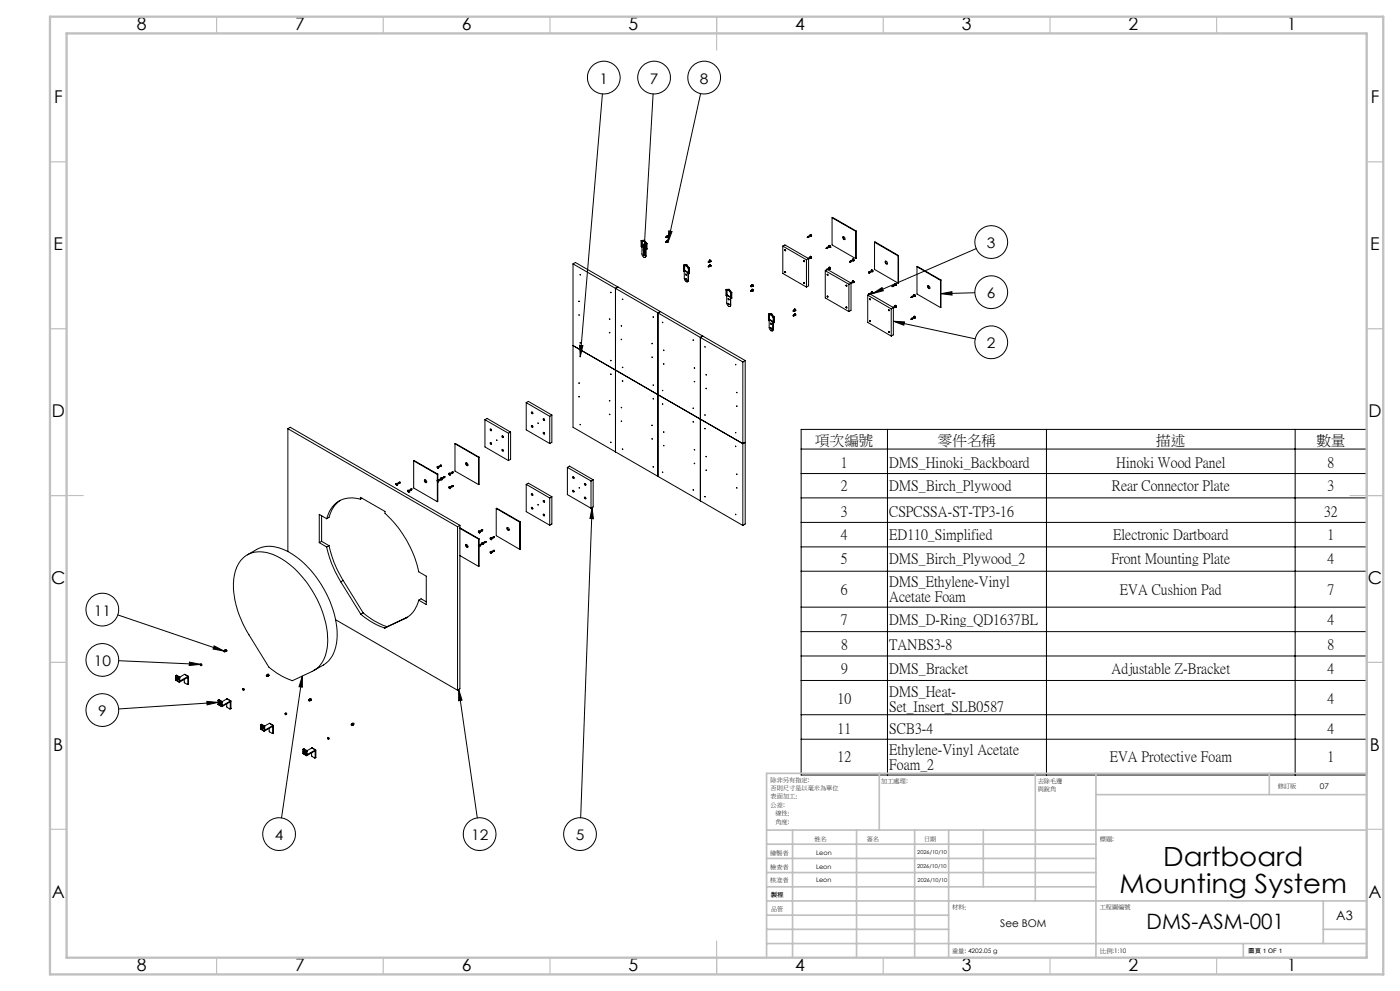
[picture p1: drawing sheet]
<svg xmlns="http://www.w3.org/2000/svg" width="420mm" height="297mm" viewBox="0 0 420 297" stroke-linecap="round" stroke-linejoin="round" font-family="sans-serif">
<g fill="none" stroke="#000" stroke-width=".3">
<path d="M180.7 28.1l-6.6 78.7M195.9 28.1l-2.8 48.4M210.2 28l-9.8 44.5M171.9 79.1v49l12.7 7.3M171.9 79.1l50.9 29.4M171.9 79.1l.7-.4 51 29.4M192.4 72.1l.2 4.1 .4 .8a.37 .37 0 0 0 .5 .1 .37 .37 0 0 0 .2-.3M192.5 73.7l.1 .1M192.5 72.4h.1M192.5 72.1h-.1M192.5 72.4v1.3M192.5 72.1h.1"/>
<path d="M192.5 72.4l.7-.1 .5 .7 .1 1.4M192.6 73.8l1.1 .7M192.6 72.4h-.1M192.7 73.6v.1M192.7 73.6l-.2 .1M192.7 72.4v1.2M192.7 73.7l-.1 .1M192.7 73.7l1.1 .6M192.8 73.2h1.1l-.8 3.3zM193 76.2l.3 .4zM193.1 74.8l.2 .4M193.1 76.2l.2 .3"/>
<path d="M193.1 72.1h.1M193.1 72.1h-.7M193.2 72.1l.7 .9M193.3 72h.1M193.3 72l-.2 .1M193.3 72l-.8 .1M193.3 72l-.1 .1M193.3 72l.7 .9M193.7 74.7v2.1M193.8 74.4l-.1 .1M193.8 74.7h.1M193.8 74.7h-.1"/>
<path d="M193.8 76.7l-.3 .4M193.8 74.7v2M193.8 76.7l-.1 .1M193.9 73v.1M193.9 73.1v1.6M194 72.9l.1 .1M194 72.9l-.1 .1M194.1 74.6l-.2 .2M194.1 74.6h.1M194.1 73l-.2 .1M194.1 74.6l-.2 .1M194.1 73v1.6"/>
<path d="M199.8 71l.4-.3 .2 .2-.4 .3M199.8 71.1l.2 .1M199.8 72.4l.4-.3 .2 .2-.4 .3M199.8 72.5l.2 .1M199.8 71l.2 .2h-.3zM199.8 72.4l.2 .2h-.3zM200 71.2h-.1M200 72.6h-.1M200.1 70.8l.1-.2 .2 .2v.3h-.2M200.1 72.2l.1-.2 .2 .1 .1 .3-.3 .1M200.2 70.6l.3 .1v.3M200.2 72l.3 .1v.4"/>
<path d="M200.2 70.6l.3 .2-.1 .3M200.2 72l.3 .5M200.2 70.6h.1M200.2 72h.1M200.5 72.5h-.1M200.6 69.2l1 .2-1.2 3.1zM205.1 79.5l.2 4 .4 .8a.39 .39 0 0 0 .5 .2 .39 .39 0 0 0 .2-.4M205.2 79.8l.7-.1 .6 .7v1.4M205.2 79.8v1.2M205.2 79.8l.2-.1v1.2M205.2 79.4h.1M205.2 79.4l-.1 .1"/>
<path d="M205.8 79.4l.1 .1M205.8 79.4l-.7 .1M205.9 79.5l.7 .9M206 79.3l.1 .1M206 79.3l-.2 .1M206 79.3l-.7 .1M206.1 79.4l-.2 .1M206.1 79.4l.7 .9M212.5 79.8l.2 .1M212.5 78.4l.2 .1M212.5 79.8l-.1 .1h.3M212.5 78.3l.2 .2-.3 .1z"/>
<path d="M212.5 78.3l.6-.1-.4 .4M212.7 79.9h-.1M212.7 78.5h-.1M212.8 79.5l.2-.1 .2 .3M212.8 78.2l.1-.2 .2 .1 .1 .3h-.2M212.9 79.4h.1M212.9 79.4l.4 .1-.1 .3M212.9 78l.4 .1-.1 .3M212.9 79.4l.3 .1v.3M212.9 78l.3 .4M212.9 78h.1M213.1 79.7l-.1-.2-.5 .2"/>
<path d="M213.1 79.7l-.4 .3M213.2 79.7l-.2 .1M213.2 79.8l-.1 .1M213.2 78.4l-.1 .1M234.8 73.8v8.1l7.1 4.1M234.8 73.8l.7-.4 7.1 4.1M234.8 73.8l7.1 4.1M235.4 74.9l.3 .2M235.5 74.9h-.1M241.1 78.2l.2 .1M241.2 78.1l-.1 .1M241.9 77.9v8.1"/>
<path d="M242.3 70.9l.1 .3M242.3 70.9l-.2 .3h.3M242.3 70.9v.1M242.3 70.9l.2 .3M242.4 71.2h.1M242.6 77.5l-.7 .4M242.6 77.5v8.2l-.7 .3M243 70.5l.2-.2 .3 .3M243 77l.2-.2 .3 .3M243 70.5h.1M243 77h.1M243.1 70.5l.1 .3"/>
<path d="M243.1 77l.1 .3M243.1 70.5l-.8 .4M243.1 77l-.7 .4M243.1 70.3l.4 .3M243.1 76.8l.4 .3M243.2 70.8h.1M243.2 77.3h.1M243.2 70.8l-.7 .4M243.2 77.3l-.6 .4M243.5 70.6l-.3 .2M243.5 70.6l-.1 .2M243.5 77.1l-.1 .3-.2-.1"/>
<path d="M243.5 77.1l-.1 .3M247.9 74.2l.2 .3M247.9 74.2l-.1 .3h.3M248 74.2l.1 .2M248 74.2h.1M248.1 74.4v.1M248.7 73.8h.1M248.7 73.8l.1-.2 .3 .2v.3l-.3-.1M248.7 73.8l.1 .2M248.7 73.8l-.7 .4M248.8 73.6l.3 .1v.4M248.8 73.6h-.1"/>
<path d="M248.8 74h.1M248.8 74l-.7 .4M249.1 74.1h.1M249.6 65.3v8.1l7.1 4.1M249.6 65.3l.2-.1 7.1 4M249.6 65.3l7.1 4M252.9 71l.5 .3a.35 .35 0 0 1-.1 .6 .35 .35 0 0 1-.4-.5zM253 70.9v.4l.5 .5M255 78.3l.2 .2M255 78.3l-.1 .3 .3-.1M255.1 78.3h-.1M255.1 78.3l.1 .2"/>
<path d="M255.2 78.5h.1M255.8 77.8l.3-.1 .1 .5-.3-.1M255.8 77.9l.1 .2M255.8 77.8v.1M255.8 77.6h.1M255.8 77.6l.4 .2v.4M255.9 78.1l-.1-.2-.7 .4M255.9 78.1l-.7 .4M256.1 78.2h.1M256.7 69.3v8.2M256.9 69.2l-.2 .1M256.9 69.2l-.2 8.3"/>
<path d="M262.4 72.6l.1-.1 7.1 4.1M262.4 72.6l7 4.1M262.4 72.6v8.1l7 4.1M265.6 78.3l.4 .1 .2 .3a.31 .31 0 0 1-.2 .5 .31 .31 0 0 1-.4-.3zM265.7 78.2l.1 .6 .4 .3M269.4 76.7v8.1M269.6 76.6l-.2 .1M269.6 76.6l-.2 8.2M275.1 79.9l7.1 4.1M275.1 79.9v8.2l7.1 4.1M275.1 79.9l7.2 4M292.9 74.5l-31.1 13.5"/>
<path d="M173.6 94.3l.1 .2zM182.8 95.5l.2 .2zM185.3 86l-.7 .4v49M186.7 89.6l.1 .2zM198.1 93.4l-.7 .4v49M205.2 81l.1 .2M205.3 81.2l1.1 .6M205.4 80.9l.1 .2M205.4 80.9l-.2 .1M205.5 81.1l-.2 .1M205.5 81.1l1 .6M205.8 82.1l.2 .4"/>
<path d="M205.8 83.5l.2 .4M206.4 82.1v2M206.5 81.8h-.1M206.5 82h.2M206.5 82l-.1 .1M206.5 84.1l-.2 .4M206.5 82v2.1M206.5 84.1h-.1M206.6 80.4l.1 .1M206.7 80.5v1.5M206.8 80.3v.1M206.8 80.3l-.2 .1"/>
<path d="M206.8 81.9v.1M206.8 82l-.2 .1M206.8 80.4l-.1 .1M206.8 81.9l-.1 .1M206.8 80.4v1.5M217.8 86.9l.3 4.2 .4 .6a.36 .36 0 0 0 .4 .2 .36 .36 0 0 0 .2-.5M217.9 88.4l.1 .1M217.9 87.1l.7-.1 .6 .8v1.3M217.9 87.1v1.3M218 86.7h.1M218 86.7l-.2 .2M218 88.5l1.1 .6"/>
<path d="M218.1 87l-.2 .1M218.1 88.3l.1 .1M218.1 88.3l-.2 .1M218.1 87v1.3M218.2 88.4l-.2 .1M218.2 88.4l1 .6M218.5 89.5l.2 .3M218.5 90.9l.2 .4M218.5 86.8h.1M218.5 86.8l-.7 .1M218.6 86.8l.8 .9M218.7 86.7h.1"/>
<path d="M218.7 86.7l-.2 .1M218.7 86.7h-.7M218.8 86.7l-.2 .1M218.8 86.7l.7 .9M219.1 89.4v2M219.2 89.1h-.1M219.2 89.4h.2M219.2 89.4h-.1M219.2 91.4l-.2 .4M219.2 89.4v2M219.2 91.4h-.1M219.4 87.7v.1"/>
<path d="M219.4 87.8v1.6M219.5 87.6v.1M219.5 87.6l-.1 .1M219.5 89.3l-.1 .1M219.5 87.7l-.1 .1M219.5 87.7v1.6M225.2 87.2h.3M225.2 85.8h.3l-.2 .1M225.3 87.1l.1 .1M225.3 87.1l-.1 .2 .2-.1M225.3 87.1l.5-.2-.4 .4M225.3 85.7l.1 .2h-.2z"/>
<path d="M225.5 87.2l-.2 .1M225.5 86.9l.1-.2 .2 .1 .1 .4h-.2M225.5 85.5l.3-.1 .1 .4h-.2M225.7 86.7l.3 .2v.3M225.7 85.3l.3 .3M225.7 86.7l.2 .1v.4M225.7 85.3l.3 .4M225.7 86.7h-.1M225.7 85.3h-.1M225.8 85.7h.1M225.8 85.7l-.4 .2M225.8 85.6l-.1-.2-.4 .3"/>
<path d="M226 85.6v.2M226 85.7l-.1 .1M230.6 94.2l.2 4.1 .4 .8a.37 .37 0 0 0 .4 .1 .37 .37 0 0 0 .3-.4M230.7 95.7l.1 .1M230.7 94.4h.1M230.7 94.4v1.3M230.7 94.4l.6-.1 .7 .8v1.3M230.7 94.1h.1M230.7 94.1l-.2 .1M230.8 95.8l1.1 .7M230.8 94.4h-.1M230.8 95.6l.1 .2"/>
<path d="M230.8 95.6l-.1 .1M230.8 94.4v1.2M230.9 95.8h-.1M230.9 95.8l1.1 .6M231.2 96.8l.3 .4M231.2 98.2l.3 .4M231.3 94.1l.1 .1M231.3 94.1l-.7 .1M231.4 94.2l.7 .9M231.4 94l.1 .1M231.4 94l-.1 .1M231.4 94l-.7 .1"/>
<path d="M231.5 94.1l-.1 .1M231.5 94.1l.7 .9M231.9 96.8v2M232 96.4l-.1 .1M232 96.7h.1M232 96.7l-.1 .1M232 98.7l-.3 .5M232 96.7v2M232 98.7l-.1 .1M232.1 95.1v.1M232.1 95.2v1.5M232.2 95l.1 .1"/>
<path d="M232.2 95l-.1 .1M232.3 96.6l-.2 .2M232.3 95.1l-.2 .1M232.3 96.6l-.2 .1M232.3 95.1v1.5M235.4 81.5l.3 .1M235.5 81.4l-.1 .1M238 94.5h.2l-.1 .1M238 93.1h.2l-.1 .1M238 94.4l.2 .2h-.3zM238 94.4l.4-.2 .2 .2-.4 .3M238 93l.2 .2h-.3z"/>
<path d="M238 93l.5-.1-.3 .4M238.3 94.3v-.2l.3 .2 .1 .2h-.3M238.3 92.8v-.1l.3 .1v.4l-.2-.1M238.4 94l.3 .2v.3M238.4 92.6l.3 .1v.4M238.4 94l.3 .5M238.4 92.6l.3 .5M238.4 94l-.1 .1M238.4 92.6l-.1 .1M238.7 94.5h-.1M238.7 93.1l-.1 .1M241.1 84.7l.2 .2"/>
<path d="M241.2 84.7h-.1M247.6 81.1l7.1 4.1M247.6 81.1v8.2l7.1 4.1M247.6 81.1l.6-.4 7.1 4.1M247.9 80.7l.2 .1M247.9 80.7l-.1 .3M248 80.7l.1 .1M248 80.7h.1M248.2 82.3l.2 .1M248.2 88.8l.2 .1M248.2 88.7l.2 .3zM248.3 82.2l-.1 .1"/>
<path d="M248.3 88.8h-.1M248.7 80.3l.1-.2 .3 .2v.3h-.3M248.7 80.3h.1M248.7 80.3l.1 .3M248.7 80.3l-.7 .4M248.8 80.1l.3 .2v.3M248.8 80.1h-.1M248.8 80.6l-.4 .3M249.1 80.6h.1M253.8 85.5l.3 .2M253.8 92.1l.3 .1M254 85.5h-.2"/>
<path d="M254 92l-.2 .1M254.7 85.2v8.2M255.3 84.8l-.6 .4M255.3 84.8v8.2l-.6 .4M255.8 84.4h.1M255.8 84.4l.1-.2 .2 .1 .1 .4h-.3M255.8 84.4l.2 .1M255.8 84.2l.4 .1v.4M255.9 84.6l-.6 .4M256 84.5l-.2-.1-.7 .3M256 84.5l-.1 .1M256.1 84.7h.1"/>
<path d="M260.3 88.5v8.1l7.1 4.1M260.3 88.5l.6-.4 7.1 4.1M260.3 88.5l7.1 4.1M260.7 81.6l.1 .2M260.7 88.1l.1 .1M260.7 81.6l-.2 .2h.3M260.7 88.1l-.2 .2M260.7 81.5v.1M260.7 88v.1M260.7 81.5l.2 .3M260.8 81.8h.1M260.9 96.1l.2 .3z"/>
<path d="M260.9 89.6l.2 .2zM261 89.6l.1 .2M261 96.1l.1 .2M261.4 81.1v-.2l.4 .2v.3h-.2M261.4 87.7v-.2l.4 .1v.3h-.2M261.4 81.1l.2 .3M261.4 87.7l.2 .2M261.4 87.7l-.7 .3M261.5 80.9l.4 .3-.1 .3M261.5 87.5h.3v.4M261.6 81.4l-.2-.3-.7 .4M261.6 81.4l-.7 .4"/>
<path d="M261.6 87.9l-.5 .3M261.8 88l2.8-1.8 .4 .9zM261.8 87.9v.1M266.6 92.9l.2 .1M266.6 99.4l.2 .2M266.7 92.8l-.1 .1M266.7 99.3l-.1 .1M267.4 92.6v8.1M267.8 85.7l.1 .2M267.8 85.7l-.2 .2h.3M267.8 85.6l.1 .3M267.8 85.6v.1"/>
<path d="M267.9 85.9h.1M268 96.3l24.6 5.3M268 96.3l3.4 .2-.3 1zM268 92.2v8.2l-.6 .3M268 92.2l-.6 .4M268.5 85.2h.1M268.5 91.7l.1-.2 .3 .2v.3h-.2M268.5 85.2l.1-.2 .3 .2v.3h-.2M268.5 91.7l.2 .3M268.5 91.7l.1 .3M268.5 85.2l.2 .2-.8 .5M268.5 85.2l.1 .3"/>
<path d="M268.5 91.7l-.6 .4M268.5 91.7v.1M268.5 85.2l-.7 .4M268.5 91.5l.4 .2v.4M268.5 85l.4 .2v.3M268.6 92h.1M268.6 85.5h.1M268.7 92l-.7 .4M268.9 85.5h.1M273.4 88.9l.1 .2M273.4 95.5l.1 .2M273.4 88.9l-.1 .3 .2-.1"/>
<path d="M273.4 95.5l-.1 .2h.2M273.4 88.9h.1M273.4 95.4v.1M273.4 88.9l.2 .2M273.4 95.4l.2 .3M273.5 89.1h.1M273.5 95.7h.1M274.1 94.9h.4v.4zM274.2 88.3l.3 .1v.4zM274.2 88.3l.3 .1v.4M274.2 94.8l.3 .1v.4M274.3 88.7v.1"/>
<path d="M274.3 95.3h.1M274.3 88.7l-.1-.3-.8 .5M274.3 95.2l-.1-.2-.8 .4M274.3 88.7l-.7 .4M274.3 95.2l-.7 .5M274.5 95.3h.1M278.4 85.6l.5 .5a.28 .28 0 0 1-.1 .4 .28 .28 0 0 1-.4-.2zM278.4 85.6l.1 .5 .4 .3M282.2 84v8.2M282.3 88l3.3-.6v1zM282.3 83.9l-.1 .1M282.3 83.9l-.1 8.3"/>
<path d="M292.5 87.7l-10.2 .3M171.9 103.6l50.9 29.4 .8-.4M173.6 118.8l.1 .2zM173.6 114.7l.1 .2zM173.8 103.5l1.1 .1-.8 3.2zM174 102.7l.1 .1zM174 106.7l.1 .2zM183.2 112.1l.1 .2zM207.9 101.8l.2 .2zM208.3 110.2l.1 .2zM208.3 114.3l.1 .2zM210.8 100.7l-.7 .4v49"/>
<path d="M211.5 103.9l.1 .2zM211.8 116.3l.1 .2zM220.7 109.2v.2zM221 117.6l.1 .2zM222.8 108.5v49M223.6 108.1v49l-.8 .4M223.6 108.1l-.8 .4M86.4 128.5l50.9 29.4M86.4 128.5l.7-.4 50.9 29.3M86.4 128.5v36.8M124.1 138.1v8.2l7.1 4.1M124.1 138.1l7.1 4.1"/>
<path d="M124.1 138.1l7.2 4M131.2 139.8l.4 .4M131.3 140h-.1M131.4 139.9l-.1 .3M131.4 140h-.1M131.4 139.8l.2 .2M131.5 139.9l.1 .1M132.1 139.4l.2 .3M132.1 139.4l-.6 .5M132.2 139.4h-.1M132.2 139.4l.1 .3M132.2 139.4h.3l-.2 .3"/>
<path d="M132.3 139.7l-.7 .3M132.3 139.7h.1M136.5 133v8.2l7.1 4M136.5 133l7.1 4.1M136.5 133l7.2 4M139.7 138.8l.2-.1 .4 .3a.31 .31 0 0 1 .1 .4 .31 .31 0 0 1-.4 .1zM139.9 138.7l-.1 .3 .5 .5M143.6 137.1v8.1M143.7 137l-.1 8.2M143.7 137l-.1 .1M145.5 125.8v8.1l7 4.1M145.5 125.8l7 4.1"/>
<path d="M145.5 125.8l.6-.4 7.1 4.1M147.3 128.6l-.1 .2 .3 .1M147.3 132.7l-.1 .2 .3 .1M150.6 134.7l.3 .1 .1 .4-.4-.2zM150.8 130.7l.2 .2M150.8 134.8l.2 .2M152.5 129.9v8.1M153.2 129.5v8.2l-.7 .3M153.2 129.5l-.7 .4M157.9 120.7v8.1l7 4.1M157.9 120.7l7 4.1M157.9 120.7l.6-.4 7.1 4.1"/>
<path d="M159.7 123.5l.1 .3M159.7 127.6l.1 .3M163.2 125.6v.2h.2M163.2 129.6v.3h.2M164.9 124.8v8.1M165.6 124.4v8.2l-.7 .3M165.6 124.4l-.7 .4M182.8 124.1l.2 .2zM184.6 135.4l38.2 22.1M186.3 126.1l.2 .2zM186.3 122.1l.2 .1zM186.7 134.5l.1 .2z"/>
<path d="M207.9 122.3l.1 .1zM220.7 133.7l.1 .2zM221 121.6l.1 .2zM240.3 128.7h169.7v103.6h-169.7zM240.3 134.6h169.7M266.2 128.7v103.6M313.9 128.7v103.6M388.5 128.7v103.6M96.5 154.5v7.7M98 155.5l-2.2-1.3v8.4M102.1 150a8.6 8.6 0 0 0-3.4 5l-.7 .5M108.1 149.6a7.6 7.6 0 0 0-10.1 5.9"/>
<path d="M108.1 149.6v-.6l7.4 4.3v.5a33.4 33.4 0 0 1 10.1 17.6l2.3 1.3v8.5l-2.3-1.3M108.6 149.3l-.5 .3M118.8 144.9l.4 .4M118.9 144.9l.2 .2v.3l-.4-.3zM118.9 145.1l.1 .1M118.9 145.1h.1M118.9 145l.1 .3zM119 145.1h.1M119 145.2h.1M119 145.3h-.1M119 144.9l.1 .1M119.1 145l.1 .2"/>
<path d="M119.1 145.4h.1M119.2 145.3l-.1 .1M119.2 145.2h.1M119.7 144.5h.1M119.7 144.5l.2 .3M119.7 144.5l-.6 .5M119.8 144.5l.1 .3M119.8 144.5h.3l-.2 .3M119.9 144.8l-.7 .4M119.9 144.8h.1M122.3 147l.4 .3M122.4 147.1l.2 .2z"/>
<path d="M122.4 147.1v.1M122.5 147v.4zM122.5 147.2h.1M122.5 147.3v.1M122.6 147h.1M122.6 147.2h-.1M122.6 147l.1 .3M122.7 147.5h.1M122.7 147.3v.2M123.3 146.6l.1 .3M123.3 146.6l-.7 .4M123.3 146.6h.1"/>
<path d="M123.3 146.6l.2 .2M123.3 146.6l.3-.1-.1 .3M123.4 146.9l-.7 .3-.1-.2M123.5 146.8l-.1 .1M127.3 143.9h.4a.43 .43 0 0 1 .4 .5 .43 .43 0 0 1-.6 .3 .43 .43 0 0 1-.2-.6zM127.5 143.8v.3l.5 .5M131.2 143.9l.4 .5-.4-.2zM131.2 142.2v1.7l.4 .3M131.2 140h.1M131.2 144.2v6.2M131.2 140h.2M131.3 144.1h.1"/>
<path d="M131.3 144l.1 .3zM131.3 140h.1M131.3 144.4l-.1 6M131.3 142.1l-.1 .1M131.3 142.1v1.8M131.4 144.2h.1M131.4 140v.1M131.4 144.2l-.1 .1M131.4 140.2h-.1M131.4 140.1h.1M131.4 143.9l.2 .2M131.6 144.1v.1"/>
<path d="M131.6 144.2l-.1 .2M131.6 140.2l-.1 .1M132.1 143.5h.1M132.1 143.5l-.7 .4 .2 .2M132.2 143.5h.1M132.3 143.3l.3 .3M132.3 143.8l-.7 .4M132.3 143.5l.2 .1M132.3 143.7v.1M132.3 143.8h.1M132.3 143.5h.1M132.4 143.4v.3z"/>
<path d="M132.4 143.5h-.1M132.4 143.6v.1M132.5 143.5l-.1 .1M132.5 143.3l.1 .3M132.6 143.6l-.1 .2M133.2 142.9h.1M133.2 142.9l.1 .3M133.2 142.9l-.7 .4M133.2 142.9l.2 .2M133.2 142.9h.3l-.1 .2M133.3 143.2l-.7 .3-.1-.2M133.4 143.1l-.1 .1"/>
<path d="M134.7 145.9h.1a.3 .3 0 0 1 .4 .3 .3 .3 0 0 1-.5 .3 .3 .3 0 0 1 0-.6zM134.7 145.9l.4 .2-.1 .3M134.7 141.8l.4 .4M134.7 146.2h.1M134.7 142.1h.2M134.8 142l-.1 .1M134.8 142l.1 .3zM134.8 146l.1 .4zM134.8 146.2h.1M134.9 146.1l-.2 .1M134.9 142.2h-.1M134.9 146.2h.1"/>
<path d="M134.9 146.3h-.1M134.9 142.1l.1 .1M134.9 142l-.2 .1M134.9 142.2h.1M134.9 145.9l.2 .3M134.9 141.8l.1 .1M134.9 142.1v.1M135 141.9l.1 .2M135 142.2h.1M135.1 142.2l-.1 .2M135.1 142.1v.1M135.6 145.6h.1"/>
<path d="M135.6 145.6l-.6 .4 .1 .2M135.6 145.6l.2 .2M135.6 141.5l.2 .2M135.6 141.5l-.6 .4M135.7 141.5h-.1M135.7 145.6l.2 .2M135.7 141.5l.2 .2M135.7 145.6h.3l-.1 .2M135.7 141.5h.3l-.1 .2M135.8 145.8l-.7 .4M135.8 141.7l-.7 .4M135.9 145.8h-.1"/>
<path d="M135.9 141.7h-.1M137.3 157.9v49M138 157.4v49l-.7 .5M138 157.4l-.7 .5M138 158.4l5.6 3.2M138 158.2l5.7 3.3M143.5 159.2l.3 .1v.4zM143.5 159.2l.4 .1v.4M143.6 159.4l.1 .1M143.6 159.4h.1M143.7 159.3v.3M143.7 159.6h.1"/>
<path d="M143.7 159.3h.1M143.7 159.4l.1 .1M143.7 159.4v.1M143.8 159.2l.1 .3M143.8 159.5h.1M143.9 159.5h.1M144.5 158.8l.2 .3M144.5 158.8l.1 .3M144.5 158.8l-.7 .4M144.5 158.8h.4l-.2 .3M144.6 159.1l-.7 .4M144.7 159.1h-.1"/>
<path d="M148.9 152.4v8.1l7 4.1M148.9 152.4l7 4.1M148.9 152.4l7.2 4M152.1 158.1l.5 .3a.35 .35 0 0 1 0 .6 .35 .35 0 0 1-.5-.4zM152.2 158.1l.1 .4 .4 .4M155.9 156.5v8.1M156.1 156.4l-.2 8.2M156.1 156.4l-.2 .1M157.9 145.2v8.1l7 4.1M157.9 145.2l7 4.1M157.9 145.2l.6-.4 7.1 4.1M159.4 148h.3l.1 .4h-.3z"/>
<path d="M159.7 148l.1 .3M159.7 152.1l.1 .3M163.2 150.1v.2h.2M163.2 154.2v.2h.2M164.9 149.3v8.1M165.6 148.9l-.7 .4M165.6 148.9v8.2l-.7 .3M170.2 140.1v8.1l7.1 4.1M170.2 140.1l.7-.4 7 4.1M170.2 140.1l7.1 4M172 142.9l.2 .3M172 147l.2 .3"/>
<path d="M175.4 149l.2 .1v.4l-.2-.2zM175.6 145l.2 .2M175.6 149l-.1 .3h.3M177.3 144.1v8.2M177.6 152.1l-3.4 93M177.6 152.1l.4 3.4-1-.1zM177.9 143.8v8.1l-.6 .4M177.9 143.8l-.6 .3M211.5 148.8l.1 .2zM220.7 154.1v.2zM221 146.2l.1 .1zM240.3 141.9h169.7"/>
<path d="M240.3 149.2h169.7M240.3 156.6h169.7M73.1 167.1a8.9 8.9 0 0 1 10.2-.3 30.9 30.9 0 0 1 15 25.6 9.5 9.5 0 0 1-4.6 8.8l-6 2.8-.6-.2a22.1 22.1 0 0 1-6.5-3.9l-5.9-9.7a26.6 26.6 0 0 1-4.4-18 9.3 9.3 0 0 1 2.8-5.1zM74.2 166.3l2.8-1.6a9.3 9.3 0 0 1 9.1 .5 30.9 30.9 0 0 1 15 26.2 9.5 9.5 0 0 1-4.1 7.9l-2.8 1.6M95.8 162.6l2.2 1.3M96.5 162.2l-.7 .4M96.5 162.2l2.2 1.3M98 163.9l1.4 4.9 2.8 5.6M98.7 163.5l1.5 4.9 2.7 5.6M98.7 163.5l-.7 .4M102.2 174.4l6 9.7M102.9 174l-.7 .4"/>
<path d="M102.9 174l6 9.7M125.6 179.9a8 8 0 0 1-4.2 5.5M125.6 179.9l.7-.4 1.6 .9M138 166.5l5.6 3.3M139.8 163.2l.5 .3a.32 .32 0 0 1 .1 .3 .32 .32 0 0 1-.3 .3l-.4-.5zM139.9 163.2v.5l.4 .3M143.5 163.3l.3 .1v.4zM143.6 163.3l.3 .1v.4M143.6 163.3h-.1M143.6 161.6v1.7M143.6 163.5l.1 .1M143.6 163.7v6.1"/>
<path d="M143.6 163.5h.1M143.7 163.7h.1M143.7 163.5h.1M143.7 163.8l-.1 6M143.7 161.5l-.1 .1M143.7 161.5v1.8M143.7 163.4v.3M143.8 163.3l.1 .3M143.8 163.5v.1M143.8 163.5l-.1 .1M144.5 162.9h.1M144.5 162.9l-.7 .4 .1 .3 .7-.4"/>
<path d="M144.6 162.9h.1M144.6 162.7l.3 .1v.4M144.7 163.1l-.1 .1M144.7 163.1h.1M144.7 162.9l.1 .2M144.7 162.9l.1 .1M144.7 162.9h.1M144.8 162.9h-.1M144.8 162.9v.1M144.9 162.7l.1 .3M145.6 162.3l.1 .3M145.6 162.3l-.7 .4"/>
<path d="M145.6 162.3h.1M145.6 162.3l.1 .2M145.6 162.3h.3l-.2 .2M145.7 162.6l-.7 .3-.1-.2M145.7 162.5v.1M147.1 161.3l.4 .4-.4-.1zM147.1 165.3h.1M147.1 165.3l.4 .4M147.1 161.2l.3 .1v.4M147.1 161.2v.1M147.1 161.5h.1M147.1 165.5l.2 .1"/>
<path d="M147.1 165.5h.2M147.2 161.4l-.1 .1M147.2 161.3l.1 .4zM147.2 165.4l.1 .3zM147.2 165.7h.1M147.2 161.5h.1M147.3 165.6h.1M147.3 161.5h.1M147.3 161.4l-.1 .1M147.3 161.6h-.1M147.4 161.3l.1 .2M147.4 165.4l.1 .3"/>
<path d="M147.5 165.7l-.1 .1M148 165h.1M148 160.9h.1M148 160.9l-.7 .4 .2 .3M148 165l.2 .2M148 160.9l.2 .2M148 165l-.6 .4M148.1 165l.1 .2M148.1 160.9l.1 .2M148.1 165l.3-.1-.2 .3M148.1 160.9l.3-.1-.2 .3M148.2 165.2l-.7 .4-.1-.2"/>
<path d="M148.2 161.1l-.7 .4M148.2 165.2h.1M148.2 161.1h.1M240.3 163.9h169.7M240.3 171.2h169.7M35.3 184.3l31.9 10.8M35.6 198l24.5 1.1M56.8 198.4l3.3 .7-3.3 .4zM60.1 199.1h.4l-.2 .4M64.2 193.6l3 1.5-3.3-.6zM67.2 195.2h.2l-.1 .1M67.2 195.1l.4-.1-.2 .3"/>
<path d="M67.2 195.2h.1M67.3 195.3h.1M67.4 195l.1-.2 .2 .2v.3h-.2M67.4 194.8h.5v.3l-.2 .2M67.7 194.7l.2 .3M67.9 195h.1M100.7 185.7l36.6 21.2M108.2 184.1l3.9 2.7 3.3 1.4M108.9 183.7l3.3 2.3 3.9 1.8M108.9 183.7l-.7 .4M116.1 187.8l-.7 .4M121.4 185.4l-6 2.8"/>
<path d="M122.1 185l-.7 .4M122.1 185l-6 2.8M122.3 185h-.2M240.3 182h169.7M240.3 189.3h169.7M240.3 196.6h169.7M52.7 203.7l1.1 .7M52.7 203.7l1 .7M52.8 202.5l-.1 1.2M52.8 202.5l.8 .4M52.9 203.1l.4 .3v.3l-.4-.2zM52.9 203l.5 .2a.28 .28 0 0 1 .2 .3 .28 .28 0 0 1-.4 .2l.1-.4z"/>
<path d="M53 202.4l-.3 .1M53 202.4l-.2 .1M53 202.4l.8 .4M53.6 202.9l.1 .3M53.7 203.2v1.2M53.8 202.8l.1 .3M53.8 202.8l-.2 .1M53.9 204h.2M53.9 203.1l-.2 .1M53.9 203.1v.9M55.3 203.6v1l.9 .5 .1-.1M55.4 202.1l1.1 .6"/>
<path d="M55.4 202.1l1 .6M55.4 202.1l-1.5 .8M56.2 203.1l.1 .1M56.2 203.1l-2.5 1.3M56.3 203.2v1.8M56.4 202.7l.2 2.2M56.4 202.7l-2.3 1.3M56.6 204.9l-.3 .2M56.6 204.9l-.3 .1M62.1 210.2l3.3 .3-3.3 .7zM65.4 210.5l-29.8 2M65.4 211.1l1.1 .7"/>
<path d="M65.4 211.1l1.1 .6M65.5 209.9l-.1 1.2M65.5 209.9l.8 .4M65.6 210.5l.3 .1v.5l-.3-.2zM65.7 210.3l.4 .2v.6h-.1v-.5zM65.8 209.7l-.4 .1M65.8 209.7l-.3 .2M65.8 209.7l.7 .5M66.3 210.3l.2 .2M66.5 210.5v1.2M66.5 210.2l.2 .2M66.5 210.2l-.2 .1"/>
<path d="M66.7 211.3l.1 .1M66.7 210.4l-.2 .1M66.7 210.4v.9M68 211l.1 1 .8 .5 .2-.1M68.1 209.4l1.2 .6M68.1 209.4l1 .7M68.1 209.4l-1.5 .9M68.9 210.4l.2 .1M68.9 210.4l-2.4 1.3M69.1 210.5v1.9M69.1 210.1l.2 2.2M69.1 210.1l-2.3 1.3"/>
<path d="M69.3 212.3l-.3 .2M69.3 212.3l-.2 .1M72.8 206.4l.3-.1 .2 .2-.2 .4M78.1 218.4l1.1 .7M78.1 218.4l1.1 .6M78.3 217.2l-.2 1.2M78.3 217.9h.3a.29 .29 0 0 1 .2 .3 .29 .29 0 0 1-.2 .2zM78.3 217.2l.8 .5M78.5 217.6l.3 .2a.34 .34 0 0 1 .2 .3 .34 .34 0 0 1-.3 .3l.1-.2-.2-.4h-.2zM78.5 217.1l-.3 .1M78.5 217.1l-.2 .1M78.5 217.1l.8 .4"/>
<path d="M79.1 217.7l.1 .2M79.2 217.9v1.1M79.3 217.5l.1 .3M79.3 217.5l-.2 .2M79.4 218.7l.2 .1M79.4 217.8l-.2 .1M79.4 217.8v.9M79.9 202.5l.1 .2M79.9 202.5h.1M79.9 202.4l.5-.1-.3 .4M80 202.7h.1M80.1 202.3l.1-.2 .2 .2 .1 .3h-.2"/>
<path d="M80.2 202.2l.3-.1 .2 .4-.3 .1M80.5 202.1h.1M80.5 202.1l.2 .3M80.8 218.3v1l1 .4M80.8 216.8l1.2 .6M80.8 216.8l1.1 .6M80.8 216.8l-1.5 .8M81.7 217.8l.1 .1M81.7 217.8l-2.5 1.2M81.8 217.9v1.8M81.9 217.4l.1 2.2M81.9 217.4l-2.3 1.4"/>
<path d="M82 219.6l-.2 .2M82 219.6l-.2 .1M85.5 213.8l.4-.1 .1 .3-.2 .2M90.7 202.6l-6.2 42.5M90.7 202.6v3.3l-1-.1zM92.6 209.8l.3 .1-.2 .1M92.6 209.8v.1M92.7 209.8l.4-.1-.3 .3M92.8 209.7l.1-.2 .2 .2 .1 .3-.2-.1M92.9 209.5l.3-.1 .2 .2-.3 .4M93.2 209.4l.2 .4M105.4 217.2h.1"/>
<path d="M105.4 217.2h.2l-.1 .2M105.4 217.1l.3-.1 .1 .1-.2 .3M105.4 217.3l.1 .1M105.6 217l.1-.2 .2 .3v.2h-.2M105.6 216.8l.4 .1 .1 .3-.2 .1M105.9 216.8h.1M105.9 216.8l.2 .3M137.6 206.7l5.6 38.4M137.6 206.7l1 3.1-1 .2zM240.3 203.9h169.7M240.3 214.2h169.7M90.8 225.8l1.2 .7"/>
<path d="M90.8 225.8l1.1 .6M91 224.5l-.2 1.3M91 224.5l.8 .5M91 225.2h.3l.1 .5-.3-.1zM91.1 225l.5 .2a.28 .28 0 0 1 .1 .4 .28 .28 0 0 1-.3 .2l.1-.4-.4-.2zM91.2 224.4l-.3 .1M91.2 224.4l-.2 .1M91.2 224.4l.8 .5M91.8 225l.1 .2M91.9 225.2v1.2M92 224.9l.1 .2M92 224.9l-.2 .1"/>
<path d="M92.1 226l.2 .1M92.1 225.1l-.2 .1M92.1 225.1v.9M93.5 225.7v1l.9 .5 .1-.1M93.6 224.2l1.1 .6M93.6 224.2l1 .6M93.6 224.2l-1.5 .8M94.4 225.1l.1 .1M94.4 225.1l-2.4 1.4-.1-.1M94.5 225.2v1.9M94.6 224.8l.2 2.2M94.6 224.8l-2.3 1.3"/>
<path d="M94.8 227l-.3 .2M94.8 227l-.3 .1M98.3 221.2l.4-.1v.3l-.2 .1M240.3 221.5h169.7"/>
<circle cx="181.1" cy="23.2" r="4.9"/>
<circle cx="196.2" cy="23.2" r="4.9"/>
<circle cx="211.3" cy="23.2" r="4.9"/>
<circle cx="193.1" cy="75" r=".2"/>
<circle cx="235.6" cy="75" r=".15"/>
<circle cx="241.2" cy="78.3" r=".15"/>
<circle cx="297.4" cy="72.5" r="4.9"/>
<circle cx="173.7" cy="90.3" r=".09"/>
<circle cx="174.1" cy="82.3" r=".08"/>
<circle cx="182.9" cy="99.7" r=".08"/>
<circle cx="183.2" cy="87.6" r=".08"/>
<circle cx="186.4" cy="97.6" r=".08"/>
<circle cx="196" cy="95" r=".09"/>
<circle cx="198.8" cy="96.6" r=".08"/>
<circle cx="205.8" cy="83.8" r=".21"/>
<circle cx="205.9" cy="82.4" r=".2"/>
<circle cx="218.6" cy="89.7" r=".19"/>
<circle cx="218.6" cy="91.1" r=".19"/>
<circle cx="231.3" cy="98.5" r=".19"/>
<circle cx="231.3" cy="97.1" r=".19"/>
<circle cx="235.6" cy="81.6" r=".15"/>
<circle cx="241.2" cy="84.8" r=".14"/>
<circle cx="248.3" cy="82.4" r=".16"/>
<circle cx="253.9" cy="92.2" r=".15"/>
<circle cx="253.9" cy="85.6" r=".15"/>
<circle cx="266.7" cy="93" r=".15"/>
<circle cx="266.7" cy="99.5" r=".16"/>
<circle cx="297.4" cy="87.6" r="4.9"/>
<circle cx="183.2" cy="108.1" r=".08"/>
<circle cx="186.4" cy="101.7" r=".07"/>
<circle cx="186.8" cy="114.2" r=".07"/>
<circle cx="186.8" cy="110.1" r=".08"/>
<circle cx="195.6" cy="102.9" r=".08"/>
<circle cx="195.6" cy="107" r=".08"/>
<circle cx="196" cy="115.4" r=".08"/>
<circle cx="196" cy="119.5" r=".08"/>
<circle cx="198.8" cy="117.1" r=".07"/>
<circle cx="199.1" cy="105" r=".08"/>
<circle cx="199.1" cy="109.1" r=".09"/>
<circle cx="211.9" cy="112.4" r=".08"/>
<circle cx="297.4" cy="102.6" r="4.9"/>
<circle cx="147.3" cy="128.8" r=".27"/>
<circle cx="147.3" cy="132.9" r=".27"/>
<circle cx="149" cy="131.9" r=".07"/>
<circle cx="150.8" cy="130.8" r=".27"/>
<circle cx="159.6" cy="127.8" r=".28"/>
<circle cx="159.6" cy="123.7" r=".28"/>
<circle cx="161.4" cy="126.8" r=".08"/>
<circle cx="163.2" cy="129.8" r=".27"/>
<circle cx="163.2" cy="125.7" r=".27"/>
<circle cx="174.1" cy="127.2" r=".08"/>
<circle cx="182.9" cy="120.1" r=".08"/>
<circle cx="183.2" cy="132.5" r=".08"/>
<circle cx="195.6" cy="127.4" r=".09"/>
<circle cx="195.6" cy="131.5" r=".09"/>
<circle cx="196" cy="139.9" r=".09"/>
<circle cx="198.8" cy="121.1" r=".08"/>
<circle cx="199.1" cy="133.6" r=".08"/>
<circle cx="199.1" cy="129.5" r=".08"/>
<circle cx="208" cy="126.4" r=".07"/>
<circle cx="208.3" cy="134.8" r=".08"/>
<circle cx="208.3" cy="138.9" r=".07"/>
<circle cx="211.5" cy="124.4" r=".07"/>
<circle cx="211.5" cy="128.5" r=".08"/>
<circle cx="211.9" cy="136.8" r=".07"/>
<circle cx="220.7" cy="129.7" r=".08"/>
<circle cx="122.5" cy="147.1" r=".25"/>
<circle cx="131.4" cy="140" r=".25"/>
<circle cx="132.4" cy="143.5" r=".25"/>
<circle cx="134.9" cy="142.1" r=".25"/>
<circle cx="159.6" cy="152.3" r=".26"/>
<circle cx="161.4" cy="151.3" r=".09"/>
<circle cx="163.2" cy="154.3" r=".27"/>
<circle cx="163.2" cy="150.2" r=".25"/>
<circle cx="172" cy="143.1" r=".28"/>
<circle cx="172" cy="147.2" r=".28"/>
<circle cx="173.8" cy="146.2" r=".08"/>
<circle cx="175.6" cy="145.1" r=".28"/>
<circle cx="198.8" cy="141.6" r=".08"/>
<circle cx="208" cy="146.9" r=".08"/>
<circle cx="211.9" cy="140.9" r=".08"/>
<circle cx="221" cy="142.2" r=".08"/>
<circle cx="144.8" cy="162.9" r=".25"/>
<circle cx="147.3" cy="165.5" r=".25"/>
<circle cx="30.7" cy="182.7" r="4.9"/>
<circle cx="30.7" cy="197.8" r="4.9"/>
<circle cx="60.2" cy="199.3" r=".2"/>
<circle cx="67.3" cy="195.2" r=".1"/>
<circle cx="30.7" cy="212.8" r="4.9"/>
<circle cx="73" cy="206.7" r=".19"/>
<circle cx="80" cy="202.6" r=".11"/>
<circle cx="85.7" cy="214" r=".19"/>
<circle cx="92.7" cy="209.9" r=".11"/>
<circle cx="105.5" cy="217.3" r=".1"/>
<circle cx="98.4" cy="221.3" r=".19"/>
<circle cx="83.7" cy="250" r="4.9"/>
<circle cx="143.9" cy="250" r="4.9"/>
<circle cx="174" cy="250" r="4.9"/>
</g>
<g fill="none" stroke="#c0c0c0" stroke-width=".35">
<path d="M65 5v5M115 5v5M165 5v5M215 5v10M265 5v5M315 5v5M365 5v5M15 48.5h5M410 48.5h5M15 98.5h5M410 98.5h5M15 148.5h10"/>
<path d="M405 148.5h10M15 198.5h5M410 198.5h5M15 248.5h5M410 248.5h5M65 287v5M115 287v5M165 287v5M215 282v10M265 287v5M315 287v5M365 287v5"/>
</g>
<g fill="none" stroke="#c0c0c0" stroke-width=".5">
<path d="M263.8 231.8v17M310.6 231.8v38.2M328.8 231.8v55.2M328.8 238.2h81.2M380.8 231.8v6.4M410 231.8h-180v55.2M230 248.8h180M230 257.3h98.8M230 253h98.8M237.8 248.8v38.2M257 248.8v38.2M274.4 248.8v38.2"/>
<path d="M284.6 248.8v38.2M295 248.8v17M230 265.8h98.8M230 261.5h98.8M230 278.5h54.6M230 274.3h54.6M230 270h180M397 278.5h13M397 270v12.8M230 282.8h180M373 282.8v4.2"/>
</g>
<path d="M15 5h400v287h-400zM20 10h390v277h-390z" fill="none" stroke="#c0c0c0" stroke-width=".7"/>
<path d="M173.8 103.5l1.1 .1-.8 3.2zM192.8 73.2h1.1l-.8 3.3zM200.6 69.2l1 .2-1.2 3.1zM261.8 88l2.8-1.8 .4 .9zM282.3 88l3.3-.6v1zM268 96.3l3.4 .2-.3 1zM177.6 152.1l.4 3.4-1-.1zM137.6 206.7l1 3.1-1 .2zM90.7 202.6v3.3l-1-.1zM62.1 210.2l3.3 .3-3.3 .7zM56.8 198.4l3.3 .7-3.3 .4zM64.2 193.6l3 1.5-3.3-.6z" fill="#000"/>
<g font-size="7.9">
<text x="349" y="259.5">Dartboard</text>
<text x="335.9" y="267.6">Mounting System</text>
</g>
<text font-size="6.3" x="344" y="278.5">DMS-ASM-001</text>
<g font-size="5.3">
<text x="41" y="9">8</text>
<text x="88.5" y="9">7</text>
<text x="138.5" y="9">6</text>
<text x="188.5" y="9">5</text>
<text x="238.5" y="9">4</text>
<text x="288.5" y="9">3</text>
<text x="338.5" y="9">2</text>
<text x="386" y="9">1</text>
<text x="16.2" y="30.8">F</text>
<text x="411.2" y="30.8">F</text>
<text x="16.1" y="75">E</text>
<text x="411.1" y="75">E</text>
<text x="15.5" y="125">D</text>
<text x="410.5" y="125">D</text>
<text x="15.4" y="175">C</text>
<text x="410.4" y="175">C</text>
<text x="16" y="225">B</text>
<text x="411" y="225">B</text>
<text x="15.5" y="269.3">A</text>
<text x="410.5" y="269.3">A</text>
<text x="41" y="291">8</text>
<text x="88.5" y="291">7</text>
<text x="138.5" y="291">6</text>
<text x="188.5" y="291">5</text>
<text x="238.5" y="291">4</text>
<text x="288.5" y="291">3</text>
<text x="338.5" y="291">2</text>
<text x="386" y="291">1</text>
</g>
<g font-size="4.4">
<text x="179.9" y="25">1</text>
<text x="195" y="25">7</text>
<text x="210" y="25">8</text>
<text x="296.1" y="74.3">3</text>
<text x="296.1" y="89.4">6</text>
<text x="296.1" y="104.4">2</text>
<text x="244.6" y="133.3">項次編號</text>
<text x="281.4" y="133.3">零件名稱</text>
<text x="346.9" y="133.3">描述</text>
<text x="394.9" y="133.3">數量</text>
<text x="252.3" y="139.9">1</text>
<text x="266.8" y="139.9">DMS_Hinoki_Backboard</text>
<text x="334.9" y="139.9">Hinoki Wood Panel</text>
<text x="398.3" y="139.9">8</text>
<text x="252.3" y="146.9">2</text>
<text x="266.8" y="146.9">DMS_Birch_Plywood</text>
<text x="333.6" y="146.9">Rear Connector Plate</text>
<text x="398.3" y="146.9">3</text>
<text x="252.3" y="154.6">3</text>
<text x="266.8" y="154.6">CSPCSSA-ST-TP3-16</text>
<text x="397.2" y="154.6">32</text>
<text x="252.3" y="161.5">4</text>
<text x="266.8" y="161.5">ED110_Simplified</text>
<text x="333.9" y="161.5">Electronic Dartboard</text>
<text x="398.3" y="161.5">1</text>
<text x="252.3" y="168.8">5</text>
<text x="266.8" y="168.8">DMS_Birch_Plywood_2</text>
<text x="333.5" y="168.8">Front Mounting Plate</text>
<text x="398.3" y="168.8">4</text>
<text x="252.3" y="177.9">6</text>
<text x="266.8" y="175.7">DMS_Ethylene-Vinyl</text>
<text x="336" y="177.9">EVA Cushion Pad</text>
<text x="398.3" y="177.9">7</text>
<text x="28.1" y="184.5">11</text>
<text x="266.8" y="180.1">Acetate Foam</text>
<text x="252.3" y="186.9">7</text>
<text x="266.8" y="186.9">DMS_D-Ring_QD1637BL</text>
<text x="398.3" y="186.9">4</text>
<text x="252.3" y="194.6">8</text>
<text x="266.8" y="194.6">TANBS3-8</text>
<text x="398.3" y="194.6">8</text>
<text x="28.1" y="199.6">10</text>
<text x="252.3" y="201.6">9</text>
<text x="266.8" y="201.6">DMS_Bracket</text>
<text x="333.5" y="201.6">Adjustable Z-Bracket</text>
<text x="398.3" y="201.6">4</text>
<text x="266.8" y="208.6">DMS_Heat-</text>
<text x="29.4" y="214.6">9</text>
<text x="251.3" y="210.8">10</text>
<text x="266.8" y="212.9">Set_Insert_SLB0587</text>
<text x="398.3" y="210.8">4</text>
<text x="251.3" y="219.5">11</text>
<text x="266.8" y="219.5">SCB3-4</text>
<text x="398.3" y="219.5">4</text>
<text x="266.8" y="226">Ethylene-Vinyl Acetate</text>
<text x="251.3" y="228.2">12</text>
<text x="266.8" y="230.4">Foam_2</text>
<text x="332.9" y="228.2">EVA Protective Foam</text>
<text x="398.3" y="228.2">1</text>
<text x="82.5" y="251.8">4</text>
<text x="141.3" y="251.8">12</text>
<text x="172.7" y="251.8">5</text>
</g>
<text font-size="3.9" x="400.9" y="275.6">A3</text>
<text font-size="3.2" x="300.1" y="278">See BOM</text>
<text font-size="2.4" x="396" y="236.3">07</text>
<g font-size="1.9">
<text x="231.2" y="234.2">除非另有指定:</text>
<text x="231.2" y="236.8">否則尺寸是以毫米為單位</text>
<text x="231.2" y="239.3">表面加工:</text>
<text x="264.4" y="234.6">加工處理:</text>
<text x="311.3" y="234.6">去除毛邊</text>
<text x="311.3" y="237.1">與銳角</text>
<text x="383.3" y="236.2">修訂版</text>
<text x="231.2" y="241.8">公差:</text>
<text x="232.6" y="244.4">線性:</text>
<text x="232.6" y="246.9">角度:</text>
<text x="260" y="252">簽名</text>
<text x="277.2" y="252">日期</text>
<text x="330" y="252">標題:</text>
<text x="231" y="256.1">繪製者</text>
<text x="244.3" y="252.1">姓名</text>
<text x="244.9" y="256.2">Leon</text>
<text x="231" y="260.4">檢查者</text>
<text x="244.8" y="260.4">Leon</text>
<text x="231" y="264.5">核准者</text>
<text x="231.2" y="268.8">製程</text>
<text x="244.8" y="264.3">Leon</text>
<text x="231.3" y="273">品管</text>
<text x="285.6" y="272.6">材料:</text>
<text x="329.9" y="272.6">工程圖編號</text>
<text x="285.6" y="285.6">重量: 4202.05 g</text>
<text x="330.1" y="285.7">比例:1:10</text>
<text x="374.5" y="285.7">圖頁 1 OF 1</text>
</g>
<g font-size="1.6">
<text x="275.2" y="255.9">2026/10/10</text>
<text x="275.1" y="260.2">2026/10/10</text>
<text x="275.3" y="264.5">2026/10/10</text>
</g>
</svg>
